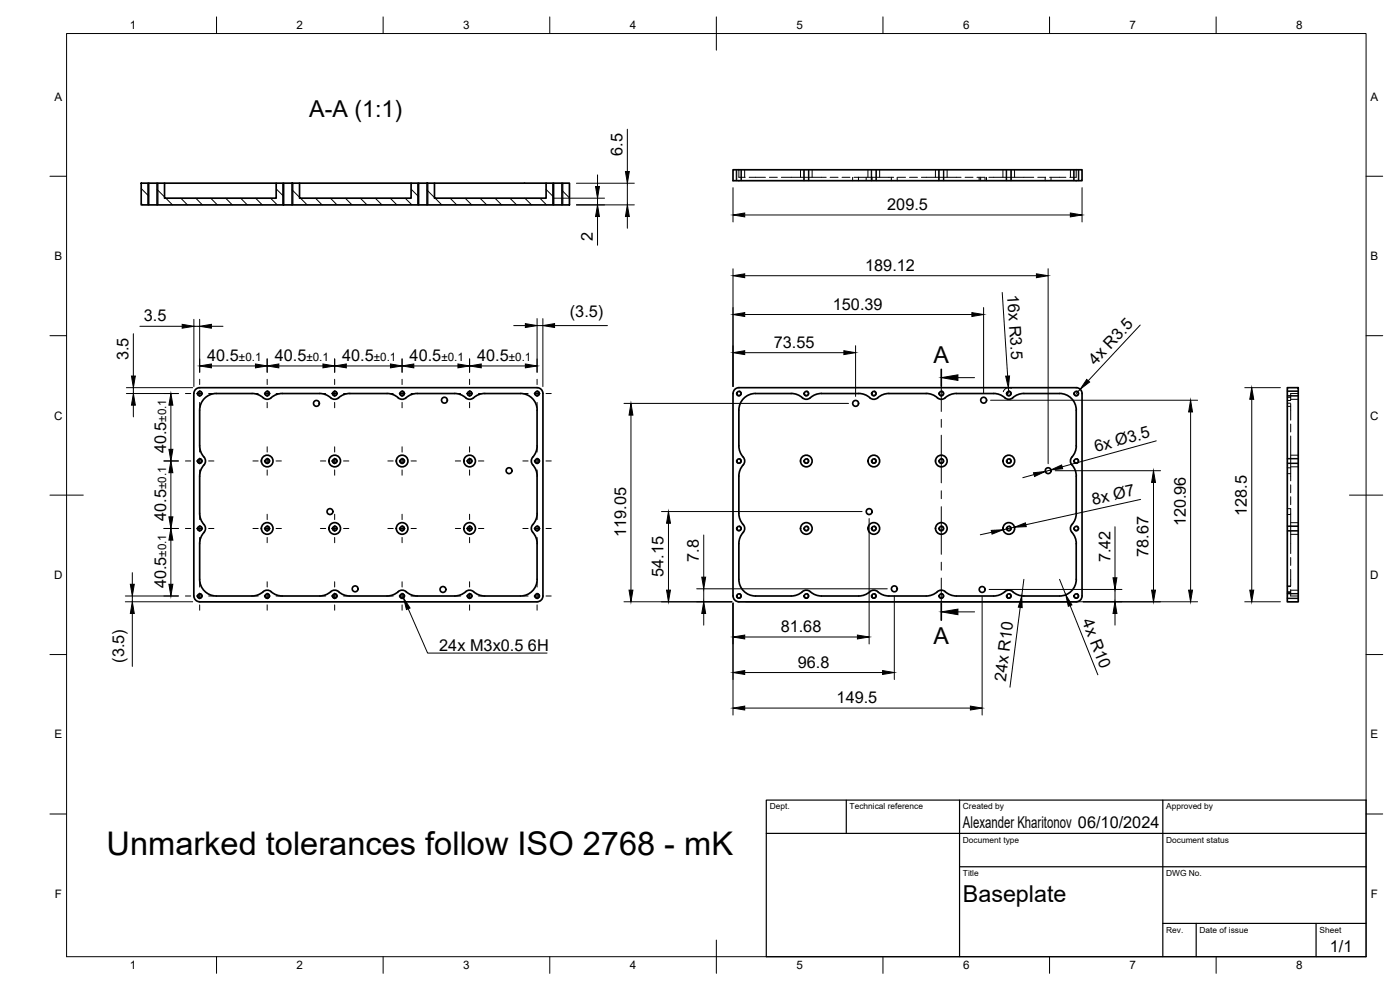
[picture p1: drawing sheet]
<svg xmlns="http://www.w3.org/2000/svg" width="420mm" height="297mm" viewBox="0 0 420 297" stroke-linecap="round" stroke-linejoin="round" font-family="sans-serif">
<!-- layer: Visible -->
<g fill="none" stroke="#000" stroke-width=".51">
<path d="M42.4 55h2.2v6.5h-2.2zM44.6 55h2.5M47.1 55h2.3v4.5h33.5v-4.5h2.2v6.5h-38zM49.4 55h33.5M85.1 55h2.6M87.7 55h2.2v4.5h33.5v-4.5h2.2v6.5h-37.9zM89.9 55h33.5M125.6 55h2.6M128.2 55h2.2v4.5h33.5v-4.5h2.2v6.5h-37.9zM130.4 55h33.5M166.1 55h2.6M168.7 55h2.2v6.5h-2.2z"/>
<path d="M220 50.9h104.7v3.3h-104.7zM44.6 61.5h2.5M85.1 61.5h2.6M125.6 61.5h2.6M166.1 61.5h2.6M58.2 118.1v60.7M58.2 118.1a1.75 1.75 0 0 1 1.7-1.8h101.3a1.75 1.75 0 0 1 1.7 1.8v60.7a1.78 1.78 0 0 1-1.7 1.8h-101.3a1.75 1.75 0 0 1-1.7-1.8M64.9 118.1h10.7M64.9 118.1a5 5 0 0 0-5 5v10.7a7.2 7.2 0 0 0 1.7 4.1v.8a7 7 0 0 0-1.7 4.2v11.1a7.1 7.1 0 0 0 1.7 4.1v.9a7.2 7.2 0 0 0-1.7 4.1v10.7a5 5 0 0 0 5 5h10.7a7.2 7.2 0 0 0 4.2-1.7h.8a7 7 0 0 0 4.1 1.7h11.2a7.2 7.2 0 0 0 4.1-1.7h.9a7 7 0 0 0 4.1 1.7h11.1a7 7 0 0 0 4.2-1.7h.8a7.2 7.2 0 0 0 4.1 1.7h11.2a7 7 0 0 0 4.1-1.7h.9a7.2 7.2 0 0 0 4.1 1.7h10.7a5 5 0 0 0 5-5M75.6 118.1a7.2 7.2 0 0 1 4.2 1.7h.8a7 7 0 0 1 4.1-1.7M84.7 118.1h11.2M95.9 118.1a7.2 7.2 0 0 1 4.1 1.7h.9a7 7 0 0 1 4.1-1.7"/>
<path d="M105 118.1h11.1M116.2 118.1a7 7 0 0 1 4.1 1.7h.8a7.2 7.2 0 0 1 4.1-1.7M125.2 118.1h11.2M136.4 118.1a7 7 0 0 1 4.1 1.7h.9a7.2 7.2 0 0 1 4.1-1.7M145.5 118.1h10.7M156.2 118.1a5 5 0 0 1 5 5M221.7 116.3h101.3a1.75 1.75 0 0 1 1.7 1.8v60.7a1.75 1.75 0 0 1-1.7 1.8h-101.3M221.8 116.3a1.78 1.78 0 0 0-1.8 1.8v60.7a1.75 1.75 0 0 0 1.8 1.8M226.7 118.1h10.7M226.7 118.1a5 5 0 0 0-5 5v10.7a7.2 7.2 0 0 0 1.7 4.1v.8a7 7 0 0 0-1.7 4.2v11.1a7.1 7.1 0 0 0 1.7 4.1v.9a7.2 7.2 0 0 0-1.7 4.1v10.7a5 5 0 0 0 5 5h10.7a7 7 0 0 0 4.2-1.7h.8a7.2 7.2 0 0 0 4.1 1.7h11.2a7 7 0 0 0 4.1-1.7h.9a7 7 0 0 0 4.1 1.7h11.2a7 7 0 0 0 4.1-1.7h.8a7 7 0 0 0 4.1 1.7M237.5 118.1a7 7 0 0 1 4.1 1.7h.8a7.2 7.2 0 0 1 4.1-1.7M246.5 118.1h11.2"/>
<path d="M257.7 118.1a7 7 0 0 1 4.1 1.7h.9a7 7 0 0 1 4.1-1.7M266.8 118.1h11.2M278 118.1a7 7 0 0 1 4.1 1.7h.8a7 7 0 0 1 4.1-1.7M287 118.1h11.2M298.2 118.1l1.8 .3 1.6 1M307.3 118.1h10.7M307.3 118.1a7 7 0 0 0-4.1 1.7h-.9l-.7-.4M318 118.1a5 5 0 0 1 5 5v10.7a7.2 7.2 0 0 1-1.7 4.1v.8a6.9 6.9 0 0 1 1.7 4.2v11.1a7 7 0 0 1-1.7 4.1v.9a7 7 0 0 1 1.7 4.1v10.7a5 5 0 0 1-5 5h-10.7M386.3 116.3h3.3v64.3h-3.3zM161.2 123.1v10.7M161.2 133.8a7.2 7.2 0 0 1-1.7 4.1v.8a7 7 0 0 1 1.7 4.2M161.2 142.9v11.1"/>
<path d="M161.2 154a7 7 0 0 1-1.7 4.1v.9a7.2 7.2 0 0 1 1.7 4.1M161.2 163.1v10.7M287 178.8h11.2M301.6 177.5l-1.6 1-1.8 .3M301.6 177.5l.7-.4h.9a7 7 0 0 0 4.1 1.7"/>
<circle cx="59.9" cy="118.1" r=".62"/>
<circle cx="80.2" cy="118.1" r=".62"/>
<circle cx="100.4" cy="118.1" r=".62"/>
<circle cx="120.7" cy="118.1" r=".62"/>
<circle cx="140.9" cy="118.1" r=".62"/>
<circle cx="161.2" cy="118.1" r=".62"/>
<circle cx="221.8" cy="118.1" r=".62"/>
<circle cx="242" cy="118.1" r=".62"/>
<circle cx="262.2" cy="118.1" r=".62"/>
<circle cx="282.5" cy="118.1" r=".62"/>
<circle cx="302.8" cy="118.1" r=".62"/>
<circle cx="323" cy="118.1" r=".62"/>
<circle cx="59.9" cy="138.3" r=".62"/>
<circle cx="80.2" cy="138.3" r=".62"/>
<circle cx="80.2" cy="138.3" r="1.75"/>
<circle cx="95" cy="121" r=".88"/>
<circle cx="100.4" cy="138.3" r=".62"/>
<circle cx="100.4" cy="138.3" r="1.75"/>
<circle cx="120.7" cy="138.3" r=".62"/>
<circle cx="120.7" cy="138.3" r="1.75"/>
<circle cx="133.4" cy="120.1" r=".88"/>
<circle cx="140.9" cy="138.3" r=".62"/>
<circle cx="140.9" cy="138.3" r="1.75"/>
<circle cx="161.2" cy="138.3" r=".62"/>
<circle cx="221.8" cy="138.3" r=".62"/>
<circle cx="242" cy="138.3" r=".62"/>
<circle cx="242" cy="138.3" r="1.75"/>
<circle cx="256.8" cy="121" r=".88"/>
<circle cx="262.2" cy="138.3" r=".62"/>
<circle cx="262.2" cy="138.3" r="1.75"/>
<circle cx="282.5" cy="138.3" r=".62"/>
<circle cx="282.5" cy="138.3" r="1.75"/>
<circle cx="295.2" cy="120.1" r=".88"/>
<circle cx="302.8" cy="138.3" r=".62"/>
<circle cx="302.8" cy="138.3" r="1.75"/>
<circle cx="323" cy="138.3" r=".62"/>
<circle cx="59.9" cy="158.6" r=".62"/>
<circle cx="80.2" cy="158.6" r=".62"/>
<circle cx="80.2" cy="158.6" r="1.75"/>
<circle cx="99" cy="153.5" r=".88"/>
<circle cx="100.4" cy="158.6" r=".62"/>
<circle cx="100.4" cy="158.6" r="1.75"/>
<circle cx="120.7" cy="158.6" r=".62"/>
<circle cx="120.7" cy="158.6" r="1.75"/>
<circle cx="140.9" cy="158.6" r=".62"/>
<circle cx="140.9" cy="158.6" r="1.75"/>
<circle cx="152.8" cy="141.2" r=".88"/>
<circle cx="161.2" cy="158.6" r=".62"/>
<circle cx="221.8" cy="158.6" r=".62"/>
<circle cx="242" cy="158.6" r=".62"/>
<circle cx="242" cy="158.6" r="1.75"/>
<circle cx="260.8" cy="153.5" r=".88"/>
<circle cx="262.2" cy="158.6" r=".62"/>
<circle cx="262.2" cy="158.6" r="1.75"/>
<circle cx="282.5" cy="158.6" r=".62"/>
<circle cx="282.5" cy="158.6" r="1.75"/>
<circle cx="302.8" cy="158.6" r=".62"/>
<circle cx="302.8" cy="158.6" r="1.75"/>
<circle cx="314.6" cy="141.2" r=".88"/>
<circle cx="323" cy="158.6" r=".62"/>
<circle cx="59.9" cy="178.8" r=".62"/>
<circle cx="80.2" cy="178.8" r=".62"/>
<circle cx="100.4" cy="178.8" r=".62"/>
<circle cx="106.6" cy="176.7" r=".88"/>
<circle cx="120.7" cy="178.8" r=".62"/>
<circle cx="132.9" cy="176.9" r=".88"/>
<circle cx="140.9" cy="178.8" r=".62"/>
<circle cx="161.2" cy="178.8" r=".62"/>
<circle cx="221.8" cy="178.8" r=".62"/>
<circle cx="242" cy="178.8" r=".62"/>
<circle cx="262.2" cy="178.8" r=".62"/>
<circle cx="268.4" cy="176.7" r=".88"/>
<circle cx="282.5" cy="178.8" r=".62"/>
<circle cx="294.8" cy="176.9" r=".88"/>
<circle cx="302.8" cy="178.8" r=".62"/>
<circle cx="323" cy="178.8" r=".62"/>
</g>
<!-- layer: Visible Narrow -->
<g fill="none" stroke="#000" stroke-width=".3">
<path d="M44.3 55v6.5M47.4 55v6.5M84.8 55v6.5M87.9 55v6.5M125.3 55v6.5M128.4 55v6.5M165.9 55v6.5M168.9 55v6.5M60.1 117.3a.77 .77 0 0 1 .6 .9 .77 .77 0 0 1-.9 .6 .77 .77 0 0 1-.6-.9M80.3 117.3a.77 .77 0 0 1 .7 .9 .77 .77 0 0 1-.9 .6 .77 .77 0 0 1-.7-.9M100.6 117.3a.77 .77 0 0 1 .6 .9 .77 .77 0 0 1-.9 .6 .77 .77 0 0 1-.6-.9M120.8 117.3a.77 .77 0 0 1 .6 .9 .77 .77 0 0 1-.9 .6 .77 .77 0 0 1-.6-.9"/>
<path d="M141.1 117.3a.77 .77 0 0 1 .6 .9 .77 .77 0 0 1-.9 .6 .77 .77 0 0 1-.6-.9M161.3 117.3a.77 .77 0 0 1 .7 .9 .77 .77 0 0 1-.9 .6 .77 .77 0 0 1-.7-.9M221.9 117.3a.77 .77 0 0 1 .6 .9 .77 .77 0 0 1-.9 .6 .77 .77 0 0 1-.6-.9M242.1 117.3a.77 .77 0 0 1 .6 .9 .77 .77 0 0 1-.8 .6 .77 .77 0 0 1-.7-.9M262.4 117.3a.77 .77 0 0 1 .6 .9 .77 .77 0 0 1-.9 .6 .77 .77 0 0 1-.6-.9M282.6 117.3a.77 .77 0 0 1 .7 .9 .77 .77 0 0 1-.9 .6 .77 .77 0 0 1-.7-.9M302.9 117.3a.77 .77 0 0 1 .6 .9 .77 .77 0 0 1-.9 .6 .77 .77 0 0 1-.6-.9M323.1 117.3a.77 .77 0 0 1 .7 .9 .77 .77 0 0 1-.9 .6 .77 .77 0 0 1-.7-.9M60.1 137.6a.77 .77 0 0 1 .6 .9 .77 .77 0 0 1-.9 .6 .77 .77 0 0 1-.6-.9M80.3 137.6a.77 .77 0 0 1 .7 .9 .77 .77 0 0 1-.9 .6 .77 .77 0 0 1-.7-.9M100.6 137.6a.77 .77 0 0 1 .6 .9 .77 .77 0 0 1-.9 .6 .77 .77 0 0 1-.6-.9M120.8 137.6a.77 .77 0 0 1 .6 .9 .77 .77 0 0 1-.9 .6 .77 .77 0 0 1-.6-.9"/>
<path d="M141.1 137.6a.77 .77 0 0 1 .6 .9 .77 .77 0 0 1-.9 .6 .77 .77 0 0 1-.6-.9M161.3 137.6a.77 .77 0 0 1 .7 .9 .77 .77 0 0 1-.9 .6 .77 .77 0 0 1-.7-.9M221.9 137.6a.77 .77 0 0 1 .6 .9 .77 .77 0 0 1-.9 .6 .77 .77 0 0 1-.6-.9M242.1 137.6a.77 .77 0 0 1 .6 .9 .77 .77 0 0 1-.8 .6 .77 .77 0 0 1-.7-.9M262.4 137.6a.77 .77 0 0 1 .6 .9 .77 .77 0 0 1-.9 .6 .77 .77 0 0 1-.6-.9M282.6 137.6a.77 .77 0 0 1 .7 .9 .77 .77 0 0 1-.9 .6 .77 .77 0 0 1-.7-.9M302.9 137.6a.77 .77 0 0 1 .6 .9 .77 .77 0 0 1-.9 .6 .77 .77 0 0 1-.6-.9M323.1 137.6a.77 .77 0 0 1 .7 .9 .77 .77 0 0 1-.9 .6 .77 .77 0 0 1-.7-.9M60.1 157.8a.77 .77 0 0 1 .6 .9 .77 .77 0 0 1-.9 .6 .77 .77 0 0 1-.6-.9M80.3 157.8a.77 .77 0 0 1 .7 .9 .77 .77 0 0 1-.9 .6 .77 .77 0 0 1-.7-.9M100.6 157.8a.77 .77 0 0 1 .6 .9 .77 .77 0 0 1-.9 .6 .77 .77 0 0 1-.6-.9M120.8 157.8a.77 .77 0 0 1 .6 .9 .77 .77 0 0 1-.9 .6 .77 .77 0 0 1-.6-.9"/>
<path d="M141.1 157.8a.77 .77 0 0 1 .6 .9 .77 .77 0 0 1-.9 .6 .77 .77 0 0 1-.6-.9M161.3 157.8a.77 .77 0 0 1 .7 .9 .77 .77 0 0 1-.9 .6 .77 .77 0 0 1-.7-.9M221.9 157.8a.77 .77 0 0 1 .6 .9 .77 .77 0 0 1-.9 .6 .77 .77 0 0 1-.6-.9M242.1 157.8a.77 .77 0 0 1 .6 .9 .77 .77 0 0 1-.8 .6 .77 .77 0 0 1-.7-.9M262.4 157.8a.77 .77 0 0 1 .6 .9 .77 .77 0 0 1-.9 .6 .77 .77 0 0 1-.6-.9M282.6 157.8a.77 .77 0 0 1 .7 .9 .77 .77 0 0 1-.9 .6 .77 .77 0 0 1-.7-.9M302.9 157.8a.77 .77 0 0 1 .6 .9 .77 .77 0 0 1-.9 .6 .77 .77 0 0 1-.6-.9M323.1 157.8a.77 .77 0 0 1 .7 .9 .77 .77 0 0 1-.9 .6 .77 .77 0 0 1-.7-.9M60.1 178.1a.77 .77 0 0 1 .6 .8 .77 .77 0 0 1-.9 .7 .77 .77 0 0 1-.6-.9M80.3 178.1a.77 .77 0 0 1 .7 .8 .77 .77 0 0 1-.9 .7 .77 .77 0 0 1-.7-.9M100.6 178.1a.77 .77 0 0 1 .6 .8 .77 .77 0 0 1-.9 .7 .77 .77 0 0 1-.6-.9M120.8 178.1a.77 .77 0 0 1 .6 .8 .77 .77 0 0 1-.9 .7 .77 .77 0 0 1-.6-.9"/>
<path d="M141.1 178.1a.77 .77 0 0 1 .6 .8 .77 .77 0 0 1-.9 .7 .77 .77 0 0 1-.6-.9M161.3 178.1a.77 .77 0 0 1 .7 .8 .77 .77 0 0 1-.9 .7 .77 .77 0 0 1-.7-.9M221.9 178.1a.77 .77 0 0 1 .6 .8 .77 .77 0 0 1-.9 .7 .77 .77 0 0 1-.6-.9M242.1 178.1a.77 .77 0 0 1 .6 .8 .77 .77 0 0 1-.8 .7 .77 .77 0 0 1-.7-.9M262.4 178.1a.77 .77 0 0 1 .6 .8 .77 .77 0 0 1-.9 .7 .77 .77 0 0 1-.6-.9M282.6 178.1a.77 .77 0 0 1 .7 .8 .77 .77 0 0 1-.9 .7 .77 .77 0 0 1-.7-.9M302.9 178.1a.77 .77 0 0 1 .6 .8 .77 .77 0 0 1-.9 .7 .77 .77 0 0 1-.6-.9M323.1 178.1a.77 .77 0 0 1 .7 .8 .77 .77 0 0 1-.9 .7 .77 .77 0 0 1-.7-.9"/>
</g>
<!-- layer: Hidden -->
<g fill="none" stroke="#000" stroke-width=".3">
<path d="M221.1 50.9v3.3M221.7 50.9v2.3h1.9M222.4 50.9v3.3M223.5 50.9v2.3M224.8 53.2h4.9M230.9 53.2h2.4M234.5 53.2h13.4M240.2 50.9v2.3M241.4 50.9v3.3M242.6 50.9v3.3M243.7 50.9v2.3M249.1 53.2h2.4"/>
<path d="M252.7 53.2h2.4M255.9 53.2v1M256.3 53.2h11.9M257.6 53.2v1M259.9 53.2v1M260.5 50.9v2.3M261.6 50.9v3.3M261.7 53.2v1M262.9 50.9v3.3M264 50.9v2.3M267.5 53.2v1M269.3 53.2v1"/>
<path d="M269.4 53.2h2.4M273 53.2h2.3M276.5 53.2h11.9M280.7 50.9v2.3M281.9 50.9v3.3M283.1 50.9v3.3M284.2 50.9v2.3M289.6 53.2h2.4M293.2 53.2h2.4v1M293.9 53.2v1M294.3 53.2v1M296.1 53.2v1"/>
<path d="M296.8 53.2h13.4M301 50.9v2.3M302.1 50.9v3.3M303.4 50.9v3.3M304.5 50.9v2.3M311.4 53.2h2.4M313.7 53.2v1M315 53.2h4.9M315.4 53.2v1M321.2 50.9v2.3M322.3 50.9v3.3M323 50.9v2.3h-1.9"/>
<path d="M323.6 50.9v3.3M386.3 119.2h1M386.3 117.4h3.3M386.3 118.7h3.3M387.3 119.8h2.3M389.6 118.1h-2.3v1.9M386.3 120.2h1M386.3 121.9h1M386.3 121h1M386.3 137.7h3.3M386.3 138.9h3.3M387.3 130.8v13.5"/>
<path d="M387.3 121.2v4.9M387.3 127.2v2.4M387.3 136.6h2.3M386.3 152.6h1v13.5M386.3 154.4h1M386.3 140.4h1M386.3 142.1h1M386.3 158h3.3M386.3 159.2h3.3M387.3 145.5v2.4M387.3 149v2.4M387.3 156.8h2.3"/>
<path d="M387.3 140.1h2.3M386.3 175.8h1M386.3 177.6h1M386.3 176h1M386.3 177.7h1M386.3 178.2h3.3M386.3 179.5h3.3M387.3 170.8v4.9M387.3 176.9v1.9h2.3M387.3 167.3v2.4M387.3 177.1h2.3M387.3 160.3h2.3"/>
</g>
<!-- layer: Hidden Narrow -->
<g fill="none" stroke="#000" stroke-width=".3">
<path d="M221 50.9v3.3M222.5 50.9v3.3M241.2 50.9v3.3M242.8 50.9v3.3M261.5 50.9v3.3M263 50.9v3.3M281.7 50.9v3.3M283.3 50.9v3.3M302 50.9v3.3M303.5 50.9v3.3M322.2 50.9v3.3M323.8 50.9v3.3"/>
<path d="M386.3 117.3h3.3M386.3 118.8h3.3M386.3 137.5h3.3M386.3 139.1h3.3M386.3 157.8h3.3M386.3 159.3h3.3M386.3 178.1h3.3M386.3 179.6h3.3"/>
</g>
<!-- layer: BORDER -->
<g fill="none" stroke="#000" stroke-width=".3">
<path d="M20 10.1h390v276.9h-390zM65 5.1v5M115 5.1v5M165 5.1v5M215 5.1v10M265 5.1v5M315 5.1v5M365 5.1v5M15 52.9h5M410 52.9h5M15 100.7h5M410 100.7h5"/>
<path d="M15 148.6h10M405 148.6h10M15 196.4h5M410 196.4h5M15 244.2h5M410 244.2h5M65 287v5M115 287v5M165 287v5M215 282.1v9.9M265 287v5M315 287v5"/>
<path d="M365 287v5"/>
</g>
<!-- layer: TITLEBLOCK -->
<path d="M230 240.1h180v46.9h-180zM230 250h180M254 240.1v9.9M288 240.1v46.9M349 240.1v46.9M288 260.1h122M349 277.1h61M359 277.1v9.9M395 277.1v9.9" fill="none" stroke="#000" stroke-width=".36"/>
<!-- layer: FD_Dimensions -->
<g fill="none" stroke="#000" stroke-width=".3">
<path d="M188.3 38.8v12.7M166 59.5h15.4M173 55h17.4M179.3 52.5v3.5M179.3 59.5v2M188.3 55v6.5M220 56.3v10.3M324.7 56.3v10.3M173 61.5h17.4M179.3 65v8.6M188.3 65v3.5M223.5 64.5h97.7"/>
<path d="M42 97.9h12.7M58.2 95.8v20.2M58.2 97.9h1.7M59.9 95.8v15.9M63.4 97.9h3.5M154.2 97.7h3.5M161.2 95.6v16.1M161.2 97.7h1.7M162.9 95.6v20.4M166.4 97.7h15.9M220 80.6v35.4M223.5 82.7h87.5"/>
<path d="M223.5 94.4h68.2M295.2 92.3v25.7M300.8 87.7l1.6 25.1M314.6 80.6v58.5M342.2 97.5l-15.6 16.7M37.9 116.3h19.9M37.9 118.1h15.7M40 100.1v12.7M40 116.3v1.8M63.4 109.8h13.3M80.2 107.7v4M83.7 109.8h13.2"/>
<path d="M100.4 107.7v4M103.9 109.8h13.3M120.7 107.7v4M124.2 109.8h13.2M140.9 107.7v4M144.4 109.8h13.3M223.5 105.8h29.8M256.8 103.7v15.2M302.6 116.3l.1 1.8M303.5 116.5a1.75 1.75 0 0 0-2.4 1M324.2 116.8l-1.2 1.3M373.6 116.3h10.7"/>
<path d="M375.7 119.8v57.3M40 121.6v3.5M49.2 138.3h4.4M51.3 121.6v13.2M187.3 121h67.4M189.4 124.6v52.5M297.3 120.1h62.1M347 132.3l-28.2 7.8M357.3 123.6v53.5M49.2 158.6h4.4M51.3 141.8v13.3M198.5 153.5h60.2"/>
<path d="M200.6 157v20.1M260.8 155.6v37.6M297.6 159.7l-3.4 .8M304.4 158.2l-3.4 .7M310.3 142.4l-3.3 .9M315.4 141l-1.7 .5M316.7 141.2h31.6M334.6 158v15.4M342.3 149.8l-34.4 7.6M346.2 144.7v32.4M37.6 178.8h16M39.7 171.8v3.5"/>
<path d="M39.7 178.8v1.8M51.3 162.1v13.2M209.1 176.7h57.2M211.2 160.5v12.7M211.2 176.7v3.9M268.4 178.8v25.1M294.7 179v35.6M296.8 176.9h39.9M307.3 173.8l-.7 5M318 173.8l1.8 4.7M334.6 176.9v3.7M37.6 180.6h20.2"/>
<path d="M39.7 184.1v15.8M187.3 180.6h32.3M211.2 184.1v3.5M220 180.9v33.7M223.5 191.1h33.8M223.8 180.6h135.6M306.2 182.3l-3.1 23.9M321.2 181.7l8.3 20.8M334.6 184.1v3.5M373.6 180.6h10.7M223.5 212.5h67.7M223.5 201.8h41.4"/>
</g>
<g fill="#000" stroke="#000" stroke-width=".3">
<path d="M178.7 56h1.2l-.6 3.5zM187.7 51.5h1.2l-.6 3.5zM179.3 61.5l.6 3.5h-1.2zM188.3 61.5l.6 3.5h-1.2zM220 64.5l3.5-.6v1.2zM321.2 63.9l3.5 .6-3.5 .6zM54.7 97.3l3.5 .6-3.5 .6zM59.9 97.9l3.5-.6v1.2zM157.7 97.1l3.5 .6-3.5 .6zM162.9 97.7l3.5-.6v1.2zM220 82.7l3.5-.5v1.1zM220 94.4l3.5-.6v1.2z"/>
<path d="M291.7 93.8l3.5 .6-3.5 .6zM311 82.2l3.6 .5-3.6 .6zM39.5 112.8h1.1l-.6 3.5zM59.9 109.8l3.5-.6v1.2zM76.7 109.2l3.5 .6-3.5 .6zM80.2 109.8l3.5-.6v1.2zM96.9 109.2l3.5 .6-3.5 .6zM100.4 109.8l3.5-.6v1.2zM117.2 109.2l3.5 .6-3.5 .6zM120.7 109.8l3.5-.6v1.2zM137.4 109.2l3.5 .6-3.5 .6zM140.9 109.8l3.5-.6v1.2z"/>
<path d="M157.7 109.2l3.5 .6-3.5 .6zM220 105.8l3.5-.6v1.2zM253.3 105.2l3.5 .6-3.5 .6zM301.8 112.9l1.2-.1-.4 3.5zM326.1 113.8l.9 .8-2.8 2.2zM375.7 116.3l.6 3.5h-1.2zM40 118.1l.6 3.5h-1.1zM51.3 118.1l.6 3.5h-1.2zM50.7 134.8h1.2l-.6 3.5zM189.4 121l.5 3.6h-1.1zM315.4 141l3.2-1.5 .3 1.1zM357.3 120.1l.6 3.5h-1.2z"/>
<path d="M51.3 138.3l.6 3.5h-1.2zM50.7 155.1h1.2l-.6 3.5zM200.6 153.5l.6 3.5h-1.2zM297.5 159.1l3.5-.2-3.3 1.4zM304.4 158.2l3.3-1.3 .3 1.1zM310.2 141.8l3.5-.3-3.2 1.5zM346.2 141.2l.6 3.5h-1.2zM39.1 175.3h1.2l-.6 3.5zM51.3 158.6l.6 3.5h-1.2zM50.7 175.3h1.2l-.6 3.5zM188.8 177.1h1.1l-.5 3.5zM200 177.1h1.2l-.6 3.5z"/>
<path d="M210.6 173.2h1.2l-.6 3.5zM334 173.4h1.2l-.6 3.5zM345.6 177.1h1.2l-.6 3.5zM356.7 177.1h1.2l-.6 3.5zM375.1 177.1h1.2l-.6 3.5zM39.7 180.6l.6 3.5h-1.2zM211.2 180.6l.6 3.5h-1.2zM220 191.1l3.5-.6v1.2zM257.3 190.5l3.5 .6-3.5 .6zM306.6 178.8l.2 3.5-1.2-.1zM319.8 178.5l1.9 3-1.1 .4zM334.6 180.6l.6 3.5h-1.2z"/>
<path d="M220 212.5l3.5-.6v1.1zM220 201.8l3.5-.6v1.2zM264.9 201.2l3.5 .6-3.5 .6zM291.2 211.9l3.5 .6-3.5 .5z"/>
</g>
<!-- layer: Hole Notes -->
<path d="M121.1 179.5l2 2.9-1.1 .5z" fill="#000" stroke="#000" stroke-width=".3"/>
<path d="M122.5 182.7l5.8 13.2h35.9" fill="none" stroke="#000" stroke-width=".3"/>
<!-- layer: Smart Centers -->
<g fill="none" stroke="#000" stroke-width=".3">
<path d="M55.6 118.1h1.7M59 118.1h1.8M59.9 113.8v1.6M59.9 117.2v1.8M62.6 118.1h1.6M75.9 118.1h1.6M79.3 118.1h1.8M80.2 113.8v1.6M80.2 117.2v1.8M82.8 118.1h1.7M96.2 118.1h1.5M99.5 118.1h1.8"/>
<path d="M100.4 113.8v1.6M100.4 117.2v1.8M103.1 118.1h1.6M116.4 118.1h1.6M119.8 118.1h1.8M120.7 113.8v1.6M120.7 117.2v1.8M123.4 118.1h1.5M136.7 118.1h1.5M140 118.1h1.8M140.9 113.8v1.6M140.9 117.2v1.8"/>
<path d="M143.6 118.1h1.6M156.9 118.1h1.6M160.3 118.1h1.8M161.2 113.8v1.6M161.2 117.2v1.8M163.9 118.1h1.5M55.6 138.3h1.7M59 138.3h1.8M59.9 120.7v1.7M59.9 134.1v1.5M59.9 137.4v1.8M62.6 138.3h1.6"/>
<path d="M75.9 138.3h1.6M79.3 138.3h1.8M80.2 120.7v1.7M80.2 134.1v1.5M80.2 137.4v1.8M82.8 138.3h1.7M96.2 138.3h1.5M99.5 138.3h1.8M100.4 120.7v1.7M100.4 134.1v1.5M100.4 137.4v1.8M103.1 138.3h1.6"/>
<path d="M116.4 138.3h1.6M119.8 138.3h1.8M120.7 120.7v1.7M120.7 134.1v1.5M120.7 137.4v1.8M123.4 138.3h1.5M136.7 138.3h1.5M140 138.3h1.8M140.9 120.7v1.7M140.9 134.1v1.5M140.9 137.4v1.8M143.6 138.3h1.6"/>
<path d="M156.9 138.3h1.6M160.3 138.3h1.8M161.2 120.7v1.7M161.2 134.1v1.5M161.2 137.4v1.8M163.9 138.3h1.5M55.6 158.6h1.7M59 158.6h1.8M59.9 141v1.6M59.9 154.3v1.6M59.9 157.7v1.8M62.6 158.6h1.6"/>
<path d="M75.9 158.6h1.6M79.3 158.6h1.8M80.2 141v1.6M80.2 154.3v1.6M80.2 157.7v1.8M82.8 158.6h1.7M96.2 158.6h1.5M99.5 158.6h1.8M100.4 141v1.6M100.4 154.3v1.6M100.4 157.7v1.8M103.1 158.6h1.6"/>
<path d="M116.4 158.6h1.6M119.8 158.6h1.8M120.7 141v1.6M120.7 154.3v1.6M120.7 157.7v1.8M123.4 158.6h1.5M136.7 158.6h1.5M140 158.6h1.8M140.9 141v1.6M140.9 154.3v1.6M140.9 157.7v1.8M143.6 158.6h1.6"/>
<path d="M156.9 158.6h1.6M160.3 158.6h1.8M161.2 141v1.6M161.2 154.3v1.6M161.2 157.7v1.8M163.9 158.6h1.5M55.6 178.8h1.7M59 178.8h1.8M59.9 161.3v1.5M59.9 174.5v1.6M59.9 177.9v1.8M62.6 178.8h1.6"/>
<path d="M75.9 178.8h1.6M79.3 178.8h1.8M80.2 161.3v1.5M80.2 174.5v1.6M80.2 177.9v1.8M82.8 178.8h1.7M96.2 178.8h1.5M99.5 178.8h1.8M100.4 161.3v1.5M100.4 174.5v1.6M100.4 177.9v1.8M103.1 178.8h1.6"/>
<path d="M116.4 178.8h1.6M119.8 178.8h1.8M120.7 161.3v1.5M120.7 174.5v1.6M120.7 177.9v1.8M123.4 178.8h1.5M136.7 178.8h1.5M140 178.8h1.8M140.9 161.3v1.5M140.9 174.5v1.6M140.9 177.9v1.8M143.6 178.8h1.6"/>
<path d="M156.9 178.8h1.6M160.3 178.8h1.8M161.2 161.3v1.5M161.2 174.5v1.6M161.2 177.9v1.8M163.9 178.8h1.5M59.9 181.5v1.6M80.2 181.5v1.6M100.4 181.5v1.6M120.7 181.5v1.6M140.9 181.5v1.6M161.2 181.5v1.6"/>
</g>
<!-- layer: Hatching -->
<g fill="none" stroke="#000" stroke-width=".3">
<path d="M42.4 56.6l2.2 2.2M47.2 56.9l2.2 2.2M49.8 59.5l2 2M54.3 59.5l2 2M58.8 59.5l1.9 2M63.2 59.5l2 2M67.7 59.5l2 2M72.2 59.5l2 2M76.7 59.5l2 2M81.2 59.5l2 2M82.9 56.7l2.2 2.2M87.7 56.9l2.2 2.3"/>
<path d="M90.2 59.5l2 2M94.7 59.5l2 2M99.2 59.5l2 2M103.7 59.5l1.9 2M108.1 59.5l2.1 2M112.6 59.5l2 2M117.1 59.5l2 2M121.6 59.5l2 2M123.4 56.8l2.2 2.2M128.1 57l2.3 2.3M130.6 59.5l2 2M135.1 59.5l2 2"/>
<path d="M139.6 59.5l2 2M144.1 59.5l2 2M148.5 59.5l2.1 2M153 59.5l2 2M157.5 59.5l2 2M162 59.5l2 2M163.9 56.8l2.2 2.3M168.7 57.1l2.2 2.3M42.4 61.1l.4 .4M47.2 61.3l.1 .2M87.7 61.4v.1"/>
</g>
<!-- layer: Section Lines -->
<path d="M282.5 110.8v5M282.5 181.1v5" fill="none" stroke="#000" stroke-width=".51"/>
<path d="M282.5 115.8v7.7M287.5 113.3h5M282.5 125.8v2.4M282.5 130.6v14.3M282.5 147.3v2.3M282.5 152v14.3M282.5 168.7v2.4M282.5 173.4v7.7M287.5 183.6h5" fill="none" stroke="#000" stroke-width=".3"/>
<path d="M282.5 113.3l5-.8v1.6zM282.5 183.6l5-.8v1.6z" fill="#000" stroke="#000" stroke-width=".3"/>
<text font-size="9.8" x="32" y="256.5">Unmarked tolerances follow ISO 2768 - mK</text>
<g font-size="7">
<text x="92.8" y="35.2">A-A (1:1)</text>
<text x="280.2" y="108.8">A</text>
<text x="280.2" y="193.1">A</text>
<text x="289" y="270.6">Baseplate</text>
</g>
<g font-size="4.9">
<text x="186.8" y="46.8" transform="rotate(-90 186.8 46.8)">6.5</text>
<text x="266.3" y="63">209.5</text>
<text x="177.9" y="72.3" transform="rotate(-90 177.9 72.3)">2</text>
<text x="259.7" y="81.3">189.12</text>
<text x="302.3" y="88.5" transform="rotate(86 302.3 88.5)">16x R3.5</text>
<text x="171" y="95.3">(3.5)</text>
<text x="250" y="92.9">150.39</text>
<text x="43.2" y="96.4">3.5</text>
<text x="232.2" y="104.4">73.55</text>
<text x="38.6" y="108.1" transform="rotate(-90 38.6 108.1)">3.5</text>
<text x="62.2" y="108.3">40.5</text>
<text x="82.4" y="108.3">40.5</text>
<text x="102.7" y="108.3">40.5</text>
<text x="122.9" y="108.3">40.5</text>
<text x="143.2" y="108.3">40.5</text>
<text x="328.8" y="109.7" transform="rotate(-47 328.8 109.7)">4x R3.5</text>
<text x="49.8" y="136" transform="rotate(-90 49.8 136)">40.5</text>
<text x="328.9" y="135.7" transform="rotate(-15 328.9 135.7)">6x Ø3.5</text>
<text x="328.1" y="151.4" transform="rotate(-12 328.1 151.4)">8x Ø7</text>
<text x="374.2" y="154.7" transform="rotate(-90 374.2 154.7)">128.5</text>
<text x="49.8" y="156.3" transform="rotate(-90 49.8 156.3)">40.5</text>
<text x="187.9" y="161.1" transform="rotate(-90 187.9 161.1)">119.05</text>
<text x="355.9" y="158" transform="rotate(-90 355.9 158)">120.96</text>
<text x="344.7" y="167" transform="rotate(-90 344.7 167)">78.67</text>
<text x="199.2" y="173.2" transform="rotate(-90 199.2 173.2)">54.15</text>
<text x="209.7" y="168.5" transform="rotate(-90 209.7 168.5)">7.8</text>
<text x="333.2" y="168.7" transform="rotate(-90 333.2 168.7)">7.42</text>
<text x="49.8" y="176.6" transform="rotate(-90 49.8 176.6)">40.5</text>
<text x="234.3" y="189.7">81.68</text>
<text x="324.6" y="186.5" transform="rotate(68 324.6 186.5)">4x R10</text>
<text x="131.8" y="195.2">24x M3x0.5</text>
<text x="158.5" y="195.2">6H</text>
<text x="37.3" y="198.8" transform="rotate(-90 37.3 198.8)">(3.5)</text>
<text x="239.4" y="200.3">96.8</text>
<text x="301.8" y="204.8" transform="rotate(-83 301.8 204.8)">24x R10</text>
<text x="251.1" y="211">149.5</text>
<text x="289" y="248.5">Alexander Kharitonov 06/10/2024</text>
<text x="399.1" y="285.7">1/1</text>
</g>
<g font-size="3.5">
<text x="39" y="8.8">1</text>
<text x="89" y="8.8">2</text>
<text x="139" y="8.8">3</text>
<text x="189" y="8.8">4</text>
<text x="239" y="8.8">5</text>
<text x="289" y="8.8">6</text>
<text x="339" y="8.8">7</text>
<text x="389" y="8.8">8</text>
<text x="16.3" y="30.2">A</text>
<text x="411.3" y="30.2">A</text>
<text x="16.3" y="78">B</text>
<text x="411.3" y="78">B</text>
<text x="71.7" y="108.3">±0.1</text>
<text x="92" y="108.3">±0.1</text>
<text x="112.2" y="108.3">±0.1</text>
<text x="132.5" y="108.3">±0.1</text>
<text x="152.7" y="108.3">±0.1</text>
<text x="16.2" y="125.9">C</text>
<text x="411.2" y="125.9">C</text>
<text x="49.8" y="126.5" transform="rotate(-90 49.8 126.5)">±0.1</text>
<text x="49.8" y="146.8" transform="rotate(-90 49.8 146.8)">±0.1</text>
<text x="49.8" y="167" transform="rotate(-90 49.8 167)">±0.1</text>
<text x="16.2" y="173.7">D</text>
<text x="411.2" y="173.7">D</text>
<text x="16.3" y="221.6">E</text>
<text x="411.3" y="221.6">E</text>
<text x="16.4" y="269.4">F</text>
<text x="411.4" y="269.4">F</text>
<text x="39" y="290.8">1</text>
<text x="89" y="290.8">2</text>
<text x="139" y="290.8">3</text>
<text x="189" y="290.8">4</text>
<text x="239" y="290.8">5</text>
<text x="289" y="290.8">6</text>
<text x="339" y="290.8">7</text>
<text x="389" y="290.8">8</text>
</g>
<g font-size="2.5">
<text x="231" y="242.9">Dept.</text>
<text x="255" y="242.9">Technical reference</text>
<text x="289" y="242.9">Created by</text>
<text x="350" y="242.9">Approved by</text>
<text x="289" y="252.8">Document type</text>
<text x="350" y="252.8">Document status</text>
<text x="289" y="262.9">Title</text>
<text x="350" y="262.9">DWG No.</text>
<text x="350" y="279.9">Rev.</text>
<text x="360" y="279.9">Date of issue</text>
<text x="396" y="279.9">Sheet</text>
</g>
</svg>
